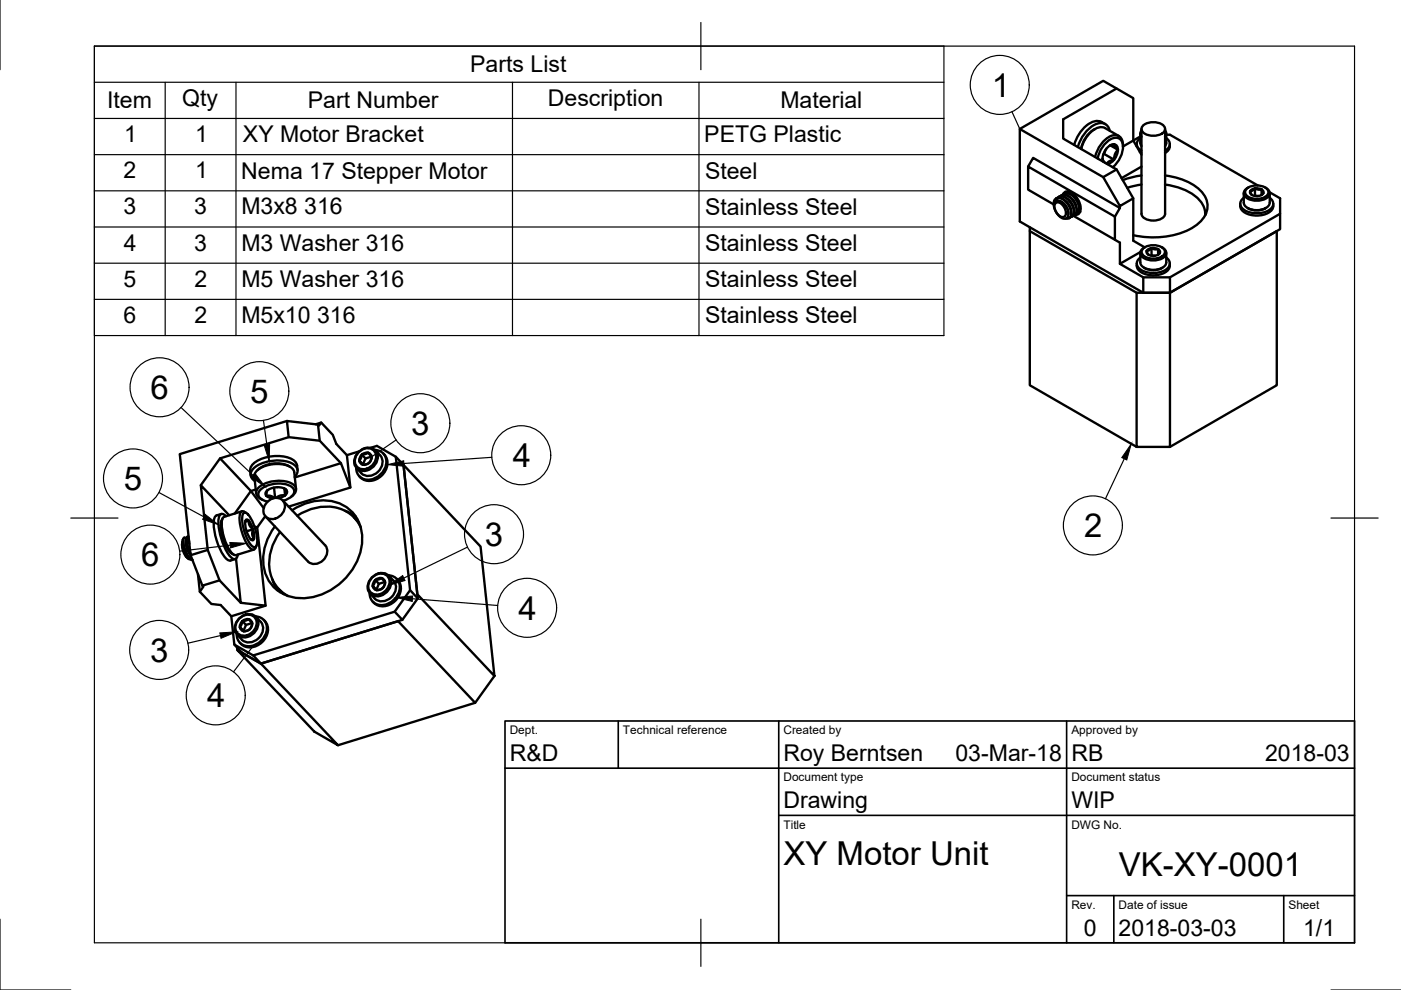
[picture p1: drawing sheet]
<svg xmlns="http://www.w3.org/2000/svg" width="297mm" height="210mm" viewBox="0 0 297 210" stroke-linecap="round" stroke-linejoin="round" font-family="sans-serif">
<!-- layer: Visible -->
<g fill="none" stroke="#000" stroke-width=".5">
<path d="M236.7 18.8l-2.8-1.7-17.7 10.2 17.7 10.3 2.8-1.7M216.2 27.3v19.7l26.2 15.1h5.7l23.3-13.5v-3.3M218 35.3l1-1.8 18.4 10.6-1 1.8M232.2 27.4a6 6 0 0 0-3 4.2M232.7 33.6a5.6 5.6 0 0 1 3.4-4.3 1.54 1.54 0 0 1 2 1.6 5.9 5.9 0 0 1-2.2 4.6M233.8 33.6l.5 .9M233.8 33.6l.1 .7M233.9 37.6l3.5 6.1 2.9-1.6M234.1 32.6l2.1 1.3M234.4 26.3a2.85 2.85 0 0 0-4.1 .4l-.9 .9-.8 1.2-.9 1.9M234.4 31.7l-.5 1M235.3 27.7a2.02 2.02 0 0 0-3.2-1.2 7.8 7.8 0 0 0-3.6 4.7"/>
<path d="M235.4 30.8l1.6 1M236.2 33.9l-.8 .7-.6 .2M236.2 30.6a3.1 3.1 0 0 0-2.4 3M236.2 30.6a1 1 0 0 1 .8 1.2M236.2 30.6l-.9 .3M236.2 30.6l.4 .7a.47 .47 0 0 1 .4 .4 .47 .47 0 0 1-.4 .5l-.4 1.1a.71 .71 0 0 1-.8 .8l-.8 .6M237 31.8l-.3 1.2-.5 .9M237.2 28.8l-2.9-1.7a3.3 3.3 0 0 0-3.7 1.7l-1 1.6-.3 1.2M238.1 31.1a1.94 1.94 0 0 0-2-2.4 5.9 5.9 0 0 0-3.9 4.6M238.1 31.1l2.2-1.3 1.7 3M241 30.5v.6M241.7 32.2l.3 .2"/>
<path d="M241.8 28.9l-1.5 .9v-9l-3.6-2-11.3 6.5v4.1l11.3 6.5 3.6 6.2v8.9l2.4 1.4M241.8 28.3v2l.2 .7M241.8 29.3a1.46 1.46 0 0 0-.8 1.4 1.46 1.46 0 0 0 1 1.2M242 27.3v18a2.21 2.21 0 0 0 2.5 1.5 2.21 2.21 0 0 0 2.5-1.5v-18M242 35.3l-4.2 2.5M242 27.6a1 1 0 0 0 0 1.4M242 37.2l-1.8 .3-2.2 .7M242 39.1l-3 .7M242.3 26.6a3.4 3.4 0 0 1 4.6 .4 1.26 1.26 0 0 1-1.1 1.6 3.3 3.3 0 0 1-3.7-.9v-.7zM247 39.1a10.8 10.8 0 0 1 7.9 4.1l.6 1.6v.9v-.4M247 37.2a11.9 11.9 0 0 1 8.3 4.1 4.4 4.4 0 0 1-1.5 6.3 17 17 0 0 1-13.5 2.3M247 27.6a1 1 0 0 1 0 1.4"/>
<path d="M247.3 28.3v2l-.3 .7M247.3 28.6h.8l18.6 10.7M247.3 29.3a1.46 1.46 0 0 1 .7 1.4 1.46 1.46 0 0 1-1 1.2M248 30.5a1.76 1.76 0 0 1-1 1.9M264.7 39.7a1.24 1.24 0 0 0-1 1.1 1.24 1.24 0 0 0 .8 1.3 3.8 3.8 0 0 0 4.6-.7 1.27 1.27 0 0 0-.9-1.7M266.1 39.9l-.5 .5-.5 .1M266.1 39.9l.9 .3a.54 .54 0 0 1 .7 .6l.2 .2-.5 .4M266.1 39.9v1.6M266.1 39.9l-.7 .3-.3 .3M266.1 39.9h.7l.7 .3M218.3 48.2v.8M223.8 43.1a1.49 1.49 0 0 1 2 1.1 1.32 1.32 0 0 1-.3 1.8 2.14 2.14 0 0 1-1.7-2.9z"/>
<path d="M223.8 42.1l.6-.1-.6 .8a1.65 1.65 0 0 1 2 .7l.5 1 .2 1a.98 .98 0 0 1-.7 .9 .98 .98 0 0 1-1.1-.5l-.8-.9-.4-1.1-.1-1.1zM223.9 42.1a2.45 2.45 0 0 1 2.9 1.7l.4 1.2a1.16 1.16 0 0 1-.5 1.3M223.9 42.7l.8-.1 1 .6 .6 1.1 .2 1.1M224.2 41.9a1.8 1.8 0 0 1 2.6 .8l.6 .9a1.62 1.62 0 0 1-.4 2.4M224.4 42l.7 .1 .9 .6 .6 1 .4 1a1.08 1.08 0 0 1 .1 1.1 1.08 1.08 0 0 1-1.1 .5M224.4 41.8a2.4 2.4 0 0 1 2.9 1.6l.4 1.3a1.17 1.17 0 0 1-.5 1.2M224.8 41.6a1.93 1.93 0 0 1 2.7 1l.4 .7a1.62 1.62 0 0 1-.3 2.4l8.8 5.1v-4.9l-18.4-10.6v4.9l5.4 3.1M225 41.4a2.39 2.39 0 0 1 2.9 1.7l.4 1.3a1.23 1.23 0 0 1-.4 1.2M225.3 41.3a1.2 1.2 0 0 1 2.1-.4 3.7 3.7 0 0 1 1.5 4.3l-.6 .4h-.4M225.4 41.3a1.8 1.8 0 0 1 2.5 .8l.6 .9a1.62 1.62 0 0 1-.3 2.4h-.1M225.6 41.1a2.39 2.39 0 0 1 2.9 1.7l.4 1.2a1.16 1.16 0 0 1-.5 1.3M226.1 42.8l.6 .7 .3 .9"/>
<path d="M226.5 40.6h.1M226.7 40.6l-.6 .2M226.7 42.5l.6 .7 .3 .8M226.8 40.7h-.5l-.4 .3M227.3 42.2l.5 .7 .4 .8M227.8 41.8l.6 .8 .3 .8M227.9 45.6h-.1M228.9 45h-.2M236.4 50.8l1 .6v4.5l4.4-2.5M237.4 43.7v.4M241 55.9a2.12 2.12 0 0 0 2 2.3 4.4 4.4 0 0 0 4.9-1.4l.1-.9M241.8 53.6v2a2.43 2.43 0 0 0 2.7 1.6 2.43 2.43 0 0 0 2.8-1.6v-2"/>
<path d="M241.8 54.6a1.49 1.49 0 0 0-.8 1.5 1.49 1.49 0 0 0 1.1 1.2 5 5 0 0 0 5.7-.7 1.36 1.36 0 0 0-.5-2M242.4 52.7a3.4 3.4 0 0 1 4.5 .3 1.24 1.24 0 0 1-1.2 1.7 3.3 3.3 0 0 1-3.6-.9v-.8zM242.4 58.8v3.3M242.6 56.8a3.8 3.8 0 0 0 3.9 0M242.8 52.4a1.24 1.24 0 0 0-1 1.1 1.24 1.24 0 0 0 .8 1.3 3.8 3.8 0 0 0 4.6-.8 1.27 1.27 0 0 0-.9-1.6M243.1 53.2l.4 .8M243.1 53.2a.63 .63 0 0 0 .4 .8M244 54.2h.8M244.1 52.6l-.5 .5-.5 .1M244.1 52.6l1 .3a.54 .54 0 0 1 .7 .6l.1 .1-.4 .4M244.1 52.6v1.5M244.1 52.6l-.6 .2-.4 .4"/>
<path d="M244.1 52.6h.8l.6 .2M245.5 52.8v1.2M245.5 52.8a.68 .68 0 0 1 .5 .8 .68 .68 0 0 1-.8 .5l-.7 .1-1-.2M248.1 58.8v3.3l22.6-13.1v32.7l-22.6 13.1M255.5 45l.2 .3M263 43.2a2.12 2.12 0 0 0 1.9 2.3 4.4 4.4 0 0 0 5-1.3l.1-1M263.7 41v2a2.43 2.43 0 0 0 2.8 1.6 2.43 2.43 0 0 0 2.7-1.6v-2M263.7 41.9a1.49 1.49 0 0 0-.7 1.5 1.49 1.49 0 0 0 1.1 1.3 5 5 0 0 0 5.6-.7 1.36 1.36 0 0 0-.5-2.1M264.3 40a3.4 3.4 0 0 1 4.6 .4 1.24 1.24 0 0 1-1.2 1.6 3.3 3.3 0 0 1-3.6-.9v-.7zM264.5 44.1a3.8 3.8 0 0 0 3.9 0M265.1 40.5l.3 .8M265.1 40.5a.63 .63 0 0 0 .3 .8"/>
<path d="M266 41.5l.7 .1M267.5 40.2v1.1M267.5 40.2a.68 .68 0 0 1 .4 .7 .68 .68 0 0 1-.7 .6l-.7 .1-1.1-.3M269.2 40.8l2.2 1.3v3.2l-23.3 13.5h-5.7l-5-2.9M241 62.1h7.1v32.7h-7.1zM241 62.1l-22.7-13.1v32.7l22.7 13.1M46.7 97.2l14.5-4.5 6.6 .7 4.5 4.8M60.8 89.3l-22.7 7 2.3 21.4 3.6-1.1M61.2 92.7l-.4-3.4 6.6 .7 .4 3.4M61.4 98.9a6.2 6.2 0 0 0-6.8 .8M63.1 99.7a2.58 2.58 0 0 0-2.5-2.8 8.4 8.4 0 0 0-6.9 1.4 2.16 2.16 0 0 0-.6 2.4M66.9 90l1.2-.4 2.5 2.6 .7 1.9 2.2 2.4 2.7-.8"/>
<path d="M68.1 89.6l-.5 .6-.2-.2M73.5 96.5l.8 6.9M75.8 96a2.44 2.44 0 0 1 4.2 .1 2.94 2.94 0 0 1-1 3 2.94 2.94 0 0 1-3.2 .4 2.33 2.33 0 0 1 0-3.5zM75.9 96a2.2 2.2 0 0 1 3.7 0 2.68 2.68 0 0 1-.8 2.7 2.68 2.68 0 0 1-2.7 .6 2.06 2.06 0 0 1-.2-3.3zM76.2 97.7l.7 .8M76.7 96.4a1.56 1.56 0 0 0-.5 1.3M76.7 96.4l.8 .8M78 96l-1.3 .4M78 96l.8 .9-.5 1.1-.5 .4-.8 .1-.5-.5a.56 .56 0 0 1 0-.9l.2-.7M78 96a1.52 1.52 0 0 0-1.3 .4M78 96a1.32 1.32 0 0 1 .8 1.4 1.32 1.32 0 0 1-1.2 1.1 1.04 1.04 0 0 1-1.4-.8M78.6 94.9l1.3-.4 4 2.3 3 28.3-3.2 4.6-30 9.3-4-2.3-.7-6"/>
<path d="M78.8 96.8l-1.3 .4-.5 1.3M79.5 95.4a2.52 2.52 0 0 1 2.2 3.7 3.8 3.8 0 0 1-5.1 2.2 2.41 2.41 0 0 1-1.1-2.1M79.6 95.5a2.84 2.84 0 0 1 1.4 3 2.9 2.9 0 0 1-2.4 2.3 2.9 2.9 0 0 1-3-1.5M81.3 96.2a3.3 3.3 0 0 1-1 5.1 2.99 2.99 0 0 1-4.1-.3M83.9 96.8l1.6 1.8 3.1 28.3M38.6 115.4l.2 1.1 .5 1.2 .6 .8 .4 .1M38.6 115.4l.6 1.8 .4 .7 .5 .4M38.7 114.9a3.9 3.9 0 0 0 1.1 3.5M38.8 114.7l-.2 .7M38.8 114.5l.2 1.4 .5 1.5 .7 1 .6 .3M38.8 114.5l-.1 .8 .3 1.3 .5 1 .6 .7M38.8 114.5h.1"/>
<path d="M38.8 114.4v.1M39.1 114l-.3 .5M39.1 114h.1M39.5 114.4l-.1 .5 .1 1 .4 1 .5 .9M39.5 114.3l-.4-.3-.2 .3 .2 1.7 .8 1.9 .5 .6 .4 .2M39.5 114.3h.1M39.5 114.2l.1 1.5 .8 1.9M39.8 113.8l-.3 .3 .1 1 .8 2.3M40 113.8l-.3 .2-.1 .8 .8 2.4M40.1 114.6v.7M40.4 117.7l2.5 6.5 3.6-1.2M42.6 102.9l4.1-5.7 6.5 6.9"/>
<path d="M46.9 109l-1 .3a1.72 1.72 0 0 0-.6 1.7 12.2 12.2 0 0 0 2.9 7.6l.7 .2 1-.3M47.2 109.9a6.1 6.1 0 0 0 .3 5l.6 1.3a3 3 0 0 0 1.5 1.4M47.9 109.4l-.4-.3-.7-.1a3.9 3.9 0 0 0-.3 3.5 11.6 11.6 0 0 0 2.6 5.8l.4 .2 .6-.1 .3-.8M48.6 109.2l-6-6.3 1.4 13.7 2.5 6.4 4.5 4.8M51.3 108.4l-3.8 1.2a1.78 1.78 0 0 0-.5 1.8 10.6 10.6 0 0 0 2.4 6.1l.6 .2 3.8-1.2M51.6 108.9l.2-.2a3.6 3.6 0 0 1 2 2.5l.6 2.1a3.9 3.9 0 0 1-.1 2.5l-.3 .2a3.6 3.6 0 0 1-1.9-2.5l-.6-2.1a3.9 3.9 0 0 1 .1-2.5zM52 110.5h.3a.3 .3 0 0 1 .4-.1 .3 .3 0 0 1 0 .5l.4 .8a.77 .77 0 0 1 .4 1.2l.1 .9a.29 .29 0 0 1 .2 .4 .29 .29 0 0 1-.4 .1l-.2 .1M52 110.5a5.3 5.3 0 0 0 1.4 4l.2 .1a1.81 1.81 0 0 0 .2-1.9l-.1-.5M52.2 108.8l-.7-.4a1.04 1.04 0 0 0-.7 1.3 10.9 10.9 0 0 0 2.2 6.5l.7 .4 .3-.1 .4-.8M52.7 110.4l-.4-.3-.3 .4M52.7 110.4l1 1.8M52.7 110.4l-.7 .2"/>
<path d="M53.2 104.1l-3.4 4.8M53.2 104.1l2.7 3.6M53.6 112.2l-1.3 .4M53.9 111.6l.6 .2 1.8 16.6-5.3-.6-1-9.4M54.2 103.8l-1 .3M56.2 109.5l-1.7 2.3M56.5 105.1h.8l.9 .5M56.5 105.1l.5 .4 .9 .2M56.5 106.6a2.22 2.22 0 0 1 3.8 0 2.7 2.7 0 0 1-.8 2.7 2.7 2.7 0 0 1-2.8 .5 2.08 2.08 0 0 1-.2-3.2zM56.7 104l-.2 1.1M58.1 103.4l.2 2.2M59.4 112.8a9.7 9.7 0 0 0-.7 11.6 7.2 7.2 0 0 0 2.4 2"/>
<path d="M59.9 106.1l9 9.5a2.59 2.59 0 0 1-2.1 4l-1.1-.2-.4-.4-9-9.5M60 106.2a3.1 3.1 0 0 0 2.4-1.9 2.06 2.06 0 0 0-2.2-1.7 5.7 5.7 0 0 0-5.3 1.6 1.34 1.34 0 0 0 1.1 1.9l.7 .2M60.4 105l-.1-1.4 .4 .2-.2 .6a.44 .44 0 0 1-.1 .6 .44 .44 0 0 1-.6 0l-.6 .2-.7 .4M60.4 105a.82 .82 0 0 0 .5-.9 .82 .82 0 0 0-.8-.6 3.7 3.7 0 0 0-3.7 .7l-.1 .7 .2 .2M60.4 105l-1.3 .6M61.8 105.3a1.51 1.51 0 0 0 .9-1.4 1.51 1.51 0 0 0-.9-1.4 6.8 6.8 0 0 0-7.2 1.2 1.5 1.5 0 0 0 1 2.3M61.9 108.2a10.4 10.4 0 0 1 11.9-.4 8.8 8.8 0 0 1 2.3 10.1 13.3 13.3 0 0 1-13.5 8.8 7.9 7.9 0 0 1-6.7-9.4 12.4 12.4 0 0 1 2.4-5.7M62.5 101.1a1.63 1.63 0 0 0-.6-2.9 8.1 8.1 0 0 0-8.4 1.4 1.53 1.53 0 0 0 .5 2.4M62.5 101.2l9.8-3 2 5.2-13.1 4M62.8 103.7l-.4-3.6a2.76 2.76 0 0 0-2.8-1.7 6.3 6.3 0 0 0-5.4 1.8l-.3 .8 .4 3.6M63 109.3a9.7 9.7 0 0 1 11.6 0 7.2 7.2 0 0 1 1.9 2.6M73.1 108.3l2.3 1.2"/>
<path d="M75.1 109.8l1.1 1.1M42 121.7l.4 3.8 2.4 2.6 2 .2 2.2 2.4 7.3-2.3M42.9 124.2l.2 .2-.7 1.1M50.3 137.3v.5M50.3 137.8l5 2.9 16.4 17.3-5-2.9zM50.5 131.3a2.44 2.44 0 0 1 4.2 .1 2.94 2.94 0 0 1-1 3 2.94 2.94 0 0 1-3.2 .4 2.33 2.33 0 0 1 0-3.5zM50.6 131.3a2.2 2.2 0 0 1 3.7 0 2.68 2.68 0 0 1-.8 2.7 2.68 2.68 0 0 1-2.8 .5 2.06 2.06 0 0 1-.1-3.2zM50.9 133l.7 .8M51.4 131.7a1.56 1.56 0 0 0-.5 1.3M51.4 131.7l.8 .8M52.7 131.3l-1.3 .4M52.7 131.3l.8 .8-.5 1.2-.5 .4-.9 .1-.4-.5a.56 .56 0 0 1 0-.9l.2-.7"/>
<path d="M52.7 131.3a1.52 1.52 0 0 0-1.3 .4M52.7 131.3a1.32 1.32 0 0 1 .7 1.4 1.32 1.32 0 0 1-1.1 1.1 1.04 1.04 0 0 1-1.4-.8M53.4 132.1l-1.2 .4-.5 1.3M53.7 139l1.6 1.7 29.1-9 16.3 17.3 4.1-5.7-2.9-27.4-16.4-17.3 3 27.4 16.3 17.3M54.2 130.7a2.52 2.52 0 0 1 2.1 3.7 3.8 3.8 0 0 1-5.1 2.2 2.41 2.41 0 0 1-1-2.1M54.3 130.8a2.84 2.84 0 0 1 1.4 3 2.9 2.9 0 0 1-2.4 2.3 2.9 2.9 0 0 1-3-1.5M55.9 131.4a3.3 3.3 0 0 1-.9 5.2 2.99 2.99 0 0 1-4.2-.3M57.7 122.8l1.1 2.4M59.1 124.9l1.1 1.1M78.7 122.6a2.44 2.44 0 0 1 4.1 .1 2.94 2.94 0 0 1-1 3 2.94 2.94 0 0 1-3.1 .3 2.33 2.33 0 0 1 0-3.4zM78.8 122.6a2.2 2.2 0 0 1 3.6 0 2.68 2.68 0 0 1-.7 2.7 2.68 2.68 0 0 1-2.8 .5 2.06 2.06 0 0 1-.1-3.2zM79 124.2l.8 .9"/>
<path d="M79.6 123a1.56 1.56 0 0 0-.6 1.2M79.6 123l.7 .8M80.9 122.6l-1.3 .4M80.9 122.6l.8 .8-.5 1.2-.6 .4-.8 .1-.5-.5a.56 .56 0 0 1 .1-.9l.2-.7M80.9 122.6a1.52 1.52 0 0 0-1.3 .4M80.9 122.6a1.32 1.32 0 0 1 .7 1.4 1.32 1.32 0 0 1-1.1 1.1 1.04 1.04 0 0 1-1.5-.9M81.6 123.4l-1.3 .4-.5 1.3M82.4 122a2.52 2.52 0 0 1 2.1 3.7 3.8 3.8 0 0 1-5.1 2.2 2.41 2.41 0 0 1-1-2.1M82.5 122.1a2.84 2.84 0 0 1 1.4 3 2.9 2.9 0 0 1-2.5 2.3 2.9 2.9 0 0 1-3-1.6M84.1 122.7a3.3 3.3 0 0 1-.9 5.2 2.99 2.99 0 0 1-4.2-.4M85.3 131.4l-30 9.3-4-2.3-1.6-1.7M86.9 125.1l1.7 1.8-3.3 4.5-1.6-1.7"/>
<path d="M100.7 149l-29 9"/>
</g>
<!-- layer: Border -->
<path d="M0 0v14.8M20 9.8h267.2v190.1h-267.2zM148.6 4.8v10M15 109.8h10M282.2 109.8h10M0 194.9v15h15M148.6 194.9v10M282.2 209.9h14.9" fill="none" stroke="#000" stroke-width=".25"/>
<!-- layer: TitleBlock -->
<path d="M107.1 152.9h180.1v47h-180.1zM131.1 152.9v10M165.1 152.9v47M226.1 152.9v47M107.1 162.9h180.1M165.1 172.9h122.1M226.1 189.9h61.1M236.2 189.9v10M272.2 189.9v10" fill="none" stroke="#000" stroke-width=".35"/>
<!-- layer: BOM -->
<g fill="none" stroke="#000" stroke-width=".25">
<path d="M20 9.8h180.1v61.3h-180.1zM20 17.4h180.1M35 17.4v53.7M50 17.4v53.7M108.7 17.4v53.7M148.2 17.4v53.7M20 25.1h180.1M20 32.8h180.1M214.6 23.7l1.6 3.6M20 40.5h180.1M20 48.1h180.1M20 55.8h180.1"/>
<path d="M20 63.5h180.1M38.4 86.4l15.2 14.4M55.9 89.1l.7 5.2M84 93.3l-5.2 3.6M104.3 97l-18.7 1.3M238.4 97.3l-4 8.4M33.7 104.4l9.5 5.2M48.8 115.6l-10.7 1.3M99.1 116l-13.5 6.6M46.7 134.8l-6.9 1.6M53.5 137.2l-4 5.2M87.5 126.9l18 1.5"/>
<circle cx="212" cy="18" r="6.3"/>
<circle cx="33.8" cy="82.1" r="6.3"/>
<circle cx="55" cy="82.9" r="6.3"/>
<circle cx="89.1" cy="89.7" r="6.3"/>
<circle cx="110.5" cy="96.5" r="6.3"/>
<circle cx="28.2" cy="101.4" r="6.3"/>
<circle cx="31.9" cy="117.6" r="6.3"/>
<circle cx="104.7" cy="113.3" r="6.3"/>
<circle cx="231.7" cy="111.4" r="6.3"/>
<circle cx="33.8" cy="137.8" r="6.3"/>
<circle cx="111.8" cy="128.9" r="6.3"/>
<circle cx="45.7" cy="147.4" r="6.3"/>
</g>
<path d="M56 94.4l1.2-.2-.1 3.6zM82.1 98.5l3.5-.8 .1 1.2zM239.9 94.1l-1 3.4-1.1-.5zM43.5 109.1l2.8 2.2-3.3-1.2zM48.7 115l3.6 .2-3.4 1zM54 100.3l2.2 2.9-3-2zM46.6 134.2l3.5-.2-3.2 1.3zM82.5 124.1l2.9-2.1 .5 1.1zM84 126.7l3.5-.3-.1 1.1z" fill="#000" stroke="#000" stroke-width=".21"/>
<g font-size="7">
<text x="210.3" y="20.5">1</text>
<text x="31.9" y="84.6">6</text>
<text x="53" y="85.4">5</text>
<text x="87.2" y="92.2">3</text>
<text x="108.7" y="99">4</text>
<text x="26.2" y="103.9">5</text>
<text x="229.9" y="113.9">2</text>
<text x="102.8" y="115.8">3</text>
<text x="30" y="120.1">6</text>
<text x="109.9" y="131.4">4</text>
<text x="31.8" y="140.3">3</text>
<text x="43.9" y="149.9">4</text>
<text x="166.1" y="183.4">XY Motor Unit</text>
<text x="237.2" y="185.8">VK-XY-0001</text>
</g>
<g font-size="4.9">
<text x="99.7" y="15.3">Parts List</text>
<text x="22.7" y="23">Item</text>
<text x="38.6" y="22.5">Qty</text>
<text x="65.3" y="23">Part Number</text>
<text x="116.2" y="22.5">Description</text>
<text x="165.5" y="23">Material</text>
<text x="26.3" y="30.1">1</text>
<text x="41.3" y="30.1">1</text>
<text x="51.5" y="30.1">XY Motor Bracket</text>
<text x="149.3" y="30.2">PETG Plastic</text>
<text x="26.2" y="37.8">2</text>
<text x="41.3" y="37.8">1</text>
<text x="51.2" y="37.9">Nema 17 Stepper Motor</text>
<text x="149.5" y="37.9">Steel</text>
<text x="26.2" y="45.5">3</text>
<text x="41.2" y="45.5">3</text>
<text x="51.2" y="45.5">M3x8 316</text>
<text x="149.5" y="45.5">Stainless Steel</text>
<text x="26.2" y="53.1">4</text>
<text x="41.2" y="53.1">3</text>
<text x="51.2" y="53.1">M3 Washer 316</text>
<text x="149.5" y="53.2">Stainless Steel</text>
<text x="26.2" y="60.8">5</text>
<text x="41.2" y="60.8">2</text>
<text x="51.2" y="60.8">M5 Washer 316</text>
<text x="149.5" y="60.9">Stainless Steel</text>
<text x="26.2" y="68.5">6</text>
<text x="41.2" y="68.5">2</text>
<text x="51.2" y="68.5">M5x10 316</text>
<text x="149.5" y="68.5">Stainless Steel</text>
<text x="108.1" y="161.4">R&amp;D</text>
<text x="166.1" y="161.4">Roy Berntsen</text>
<text x="202.6" y="161.4">03-Mar-18</text>
<text x="227.1" y="161.4">RB</text>
<text x="268.2" y="161.4">2018-03</text>
<text x="166.1" y="171.4">Drawing</text>
<text x="227.1" y="171.4">WIP</text>
<text x="229.8" y="198.5">0</text>
<text x="237.2" y="198.4">2018-03-03</text>
<text x="276.3" y="198.5">1/1</text>
</g>
<g font-size="2.5">
<text x="108.1" y="155.7">Dept.</text>
<text x="132.1" y="155.7">Technical reference</text>
<text x="166.1" y="155.7">Created by</text>
<text x="227.1" y="155.7">Approved by</text>
<text x="166.1" y="165.7">Document type</text>
<text x="227.1" y="165.7">Document status</text>
<text x="166.1" y="175.7">Title</text>
<text x="227.1" y="175.7">DWG No.</text>
<text x="227.1" y="192.7">Rev.</text>
<text x="237.2" y="192.7">Date of issue</text>
<text x="273.2" y="192.7">Sheet</text>
</g>
</svg>
